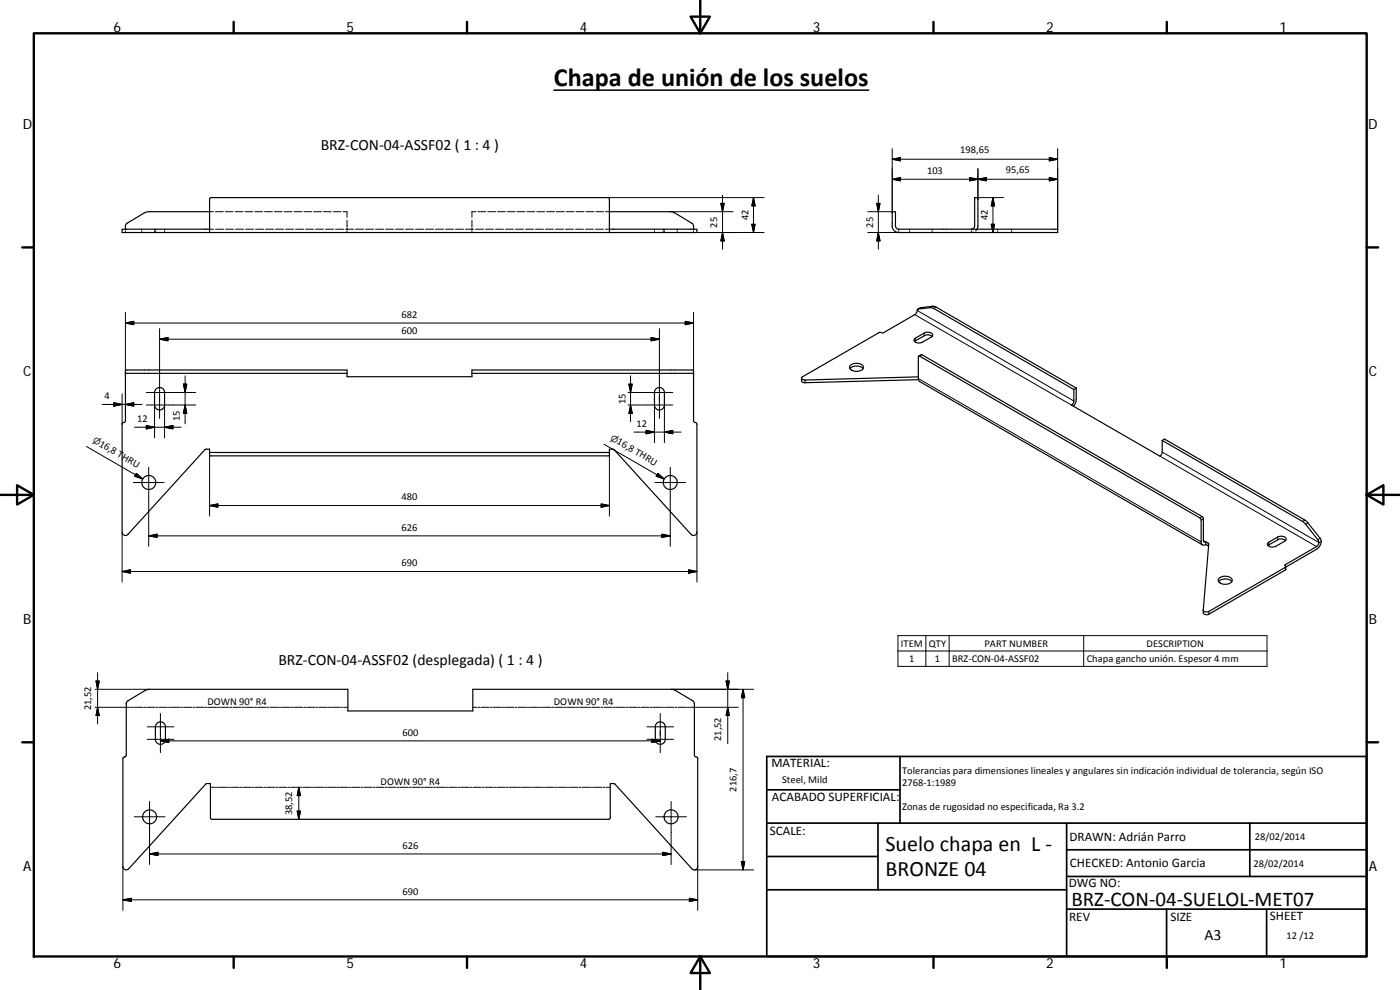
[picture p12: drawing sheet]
<svg xmlns="http://www.w3.org/2000/svg" width="420mm" height="297mm" viewBox="0 0 420 297" stroke-linecap="round" stroke-linejoin="round" font-family="sans-serif">
<g fill="none" stroke="#000" stroke-width=".36">
<path d="M37.6 67.8h.1M37.6 67.8v1M62.9 68.8h-26.3v1h172.6v-1h-26.3M62.9 69.8v-10l.5-.5h119l.3 .1 .2 .4v10M62.9 63.5h-18.7l-.9 .4-5.2 3.1-.5 .8M182.9 63.5h18.6l1 .4 5.4 3.2 .2 .7M208.1 67.8v1M208.1 67.8h.1M267.8 63.5h.9v3.8a1.13 1.13 0 0 0 1 1.5h47.7v1h-47.7a2.18 2.18 0 0 1-1.9-2.8zM291.5 68.8l.6-.2 .4-.8v-8.5h1v8.5l-.3 1M275.5 92.8l.7-.4 3.8-.5 .9 .2 42.1 24.3M37.6 112h66.5"/>
<path d="M37.6 112v-1h66.5v2h37.5v-1M37.6 112v14.3l-.1 .4-.9 .4v32.6a1 1 0 0 0 .7 .9 1 1 0 0 0 1.1-.3l23.1-25.4 1.4-.1v1M46.9 116.7a1.48 1.48 0 0 1 1.6-.3 1.48 1.48 0 0 1 .9 1.4v3.7a1.5 1.5 0 0 1-1.5 1.5 1.5 1.5 0 0 1-1.5-1.5v-4zM141.6 112v-1h66.5v1M141.6 112h66.5M196.8 116.7a1.49 1.49 0 0 1 1.7-.3 1.49 1.49 0 0 1 .9 1.4v3.7a1.49 1.49 0 0 1-1.5 1.5 1.49 1.49 0 0 1-1.5-1.5v-4zM208.1 112v14.3l1.1 1v32.4a1.02 1.02 0 0 1-.7 .9 1.02 1.02 0 0 1-1.1-.3l-23.1-25.4-1.4-.1v1M240.5 113.5l.2 1 .7 .3 34.2-.9M255.1 110.6a2.88 2.88 0 0 1 3.9 0M255.1 109.7a2.75 2.75 0 0 1 4 .3 1.84 1.84 0 0 1-2.6 1.4 1.21 1.21 0 0 1-1.4-1.7zM274.4 101.7l3-1.8a1.73 1.73 0 0 1 2.5 .6l-.4 .6-2.7 1.6a1.77 1.77 0 0 1-2.5-.7zM275.6 113.1l-34 .9a.66 .66 0 0 1-.7-.1 .66 .66 0 0 1-.2-.7l23.2-13.5 1.3 .1 9.3-5.4 .7-.8 .3-.8 4-.5 .7 .2 42.1 24.4"/>
<path d="M275.7 106.8l1-.4 84.1 48.6 .4 .5v6.7l.1 .4h.6M279.7 100.9a2.11 2.11 0 0 0-2.3-.2l-2.9 1.8M322.3 116.9v3.6l-.7 1 26.5 15.3 .7-1v-3.7M323 116.4l-.1 4.1-.8 1.4M323 116.4l-.7 .5M62.9 135.8h120v1h-120zM348.8 132.1l.7-.4 42.1 24.3 .7 .6 3.9 4.9a2.47 2.47 0 0 1-1.1 3.3l-9.2 5.3M348.8 132.1l42.1 24.4 .7 .5 3.9 4.9a1.4 1.4 0 0 1-.4 2.1l-9.5 5.5 .3 .5-.1 .2-23 13.3a1.16 1.16 0 0 1-1.7-.5l1.7-19.8-.9-.6M361.9 163.4l.8 .5M361.9 163.4a.86 .86 0 0 1-1 .1 .86 .86 0 0 1-.4-.9v-6.6l-.4-.6-84.4-48.6-.1 6.8 .4 .9 84.9 49M361.9 162.6v.8M365.7 174.5a2.77 2.77 0 0 1 4 0"/>
<path d="M365.9 173.4a2.63 2.63 0 0 1 3.9 .7 2.52 2.52 0 0 1-4.1 .3l-.1-.4zM380.5 163l2.9-1.9a1.79 1.79 0 0 1 2.6 .7l-.4 .6-2.7 1.5a1.75 1.75 0 0 1-2.5-.6zM385.8 162.2a2.14 2.14 0 0 0-2.4-.2l-2.9 1.7M385.9 170l-.1 1-23 13.3a1.18 1.18 0 0 1-1.7-.4v-.9M38.2 210.4l5.3-3.2 1.3-.4h59.6v6.5h37.5v-6.5l60.2 .1 5.8 3.4 .5 .8v15.5l.2 .4 .8 .4v32.6a1 1 0 0 1-.7 .9 1 1 0 0 1-1-.2l-23.2-25.5-1.4-.1v10.3l-.1 .4h-.4h-119l-.4-.4v-10.3h-1.2l-23.4 25.6a1.02 1.02 0 0 1-1.1 .2 1.02 1.02 0 0 1-.6-.9v-32.4l.2-.4 .6-.2 .2-.4v-15.5zM47.3 216.8a1.51 1.51 0 0 1 2.3 1.3v3.7a1.5 1.5 0 0 1-1.5 1.5 1.5 1.5 0 0 1-1.5-1.5l.1-4zM197.1 217a1.49 1.49 0 0 1 1.6-.3 1.49 1.49 0 0 1 1 1.4v3.7a1.49 1.49 0 0 1-1.5 1.5 1.49 1.49 0 0 1-1.5-1.5v-4z"/>
<circle cx="44.7" cy="144.8" r="2.1"/>
<circle cx="201.1" cy="144.8" r="2.1"/>
<circle cx="44.9" cy="245.1" r="2.09"/>
<circle cx="201.4" cy="245.1" r="2.1"/>
</g>
<g fill="none" stroke="#000" stroke-width=".3">
<path d="M182.4 59.3h46.9M216.8 58.5v16.3M226.1 59.3v10.5M226.1 59.3l.5 2.5h-1zM263.6 58.5v16.3M267.8 53.8l2.4-.5v1zM267.8 47.8l2.4-.5v1zM267.8 53.8h49.6M267.8 47.8h49.6M267.8 44.6v19.3M291 53.3l2.5 .5-2.5 .5zM292.5 59.3h8.7"/>
<path d="M293.5 50.6v9.2M293.5 53.8l2.5-.5v1zM298 59.3v10.5M298 59.3l.5 2.5h-1zM314.9 53.3l2.5 .5-2.5 .5zM314.9 47.3l2.5 .5-2.5 .5zM317.4 44.6v24.2M37.6 68.8v.3M37.6 69.4v.4M42.6 68.8v.3M42.6 69.4v.4M46.4 68.8v.3"/>
<path d="M46.4 69.4v.4M46.7 68.8v.3M46.7 69.4v.4M49.4 68.8v.3M49.4 69.4v.4M62.9 68.8h1.2M62.9 63.5h1.2M64.7 63.5h2.3M64.7 68.8h2.4M67.6 63.5h2.4M67.7 68.8h2.4M70.6 63.5h2.3"/>
<path d="M70.7 68.8h2.4M73.5 63.5h2.4M73.7 68.8h2.4M76.5 63.5h2.3M76.7 68.8h2.4M79.4 63.5h2.4M79.7 68.8h2.4M82.3 63.5h2.4M82.7 68.8h2.4M85.3 63.5h2.3M85.7 68.8h2.4M88.3 63.5h2.3"/>
<path d="M88.7 68.8h2.4M91.2 63.5h2.3M91.7 68.8h2.4M94.1 63.5h2.4M94.7 68.8h2.4M97.1 63.5h2.3M97.7 68.8h2.4M100 63.5h2.4M100.7 68.8h2.4M103 63.5h1.1v1.7M103.7 68.8h2.4M104.1 68.5v.6"/>
<path d="M104.1 66.1v2M104.1 69.4v.4M106.7 68.8h2.4M109.7 68.8h2.4M112.7 68.8h2.4M115.7 68.8h2.4M118.7 68.8h2.4M121.7 68.8h2.4M124.7 68.8h2.4M127.7 68.8h2.4M130.7 68.8h2.4M133.7 68.8h2.4"/>
<path d="M136.7 68.8h2.4M139.7 68.8h2.4M141.6 66.1v2M141.6 68.5v.6M141.6 69.4v.4M142.7 68.8h2.4M142.8 63.5h-1.2v1.7M143.4 63.5h2.4M145.7 68.8h2.4M146.4 63.5h2.3M148.7 68.8h2.4M149.3 63.5h2.4"/>
<path d="M151.7 68.8h2.4M152.3 63.5h2.3M154.7 68.8h2.4M155.2 63.5h2.4M157.7 68.8h2.4M158.1 63.5h2.4M160.7 68.8h2.4M161.1 63.5h2.4M163.7 68.8h2.4M164.1 63.5h2.3M166.7 68.8h2.4M167 63.5h2.4"/>
<path d="M169.7 68.8h2.4M169.9 63.5h2.4M172.7 68.8h2.4M172.9 63.5h2.3M175.7 68.8h2.4M175.8 63.5h2.4M178.7 68.8h2.4M178.8 63.5h2.3M181.7 68.8h1.2M181.7 63.5h1.2M182.9 69.8h46.4M196.4 68.8v.3"/>
<path d="M196.4 69.4v.4M199 68.8v.3M199 69.4v.4M199.4 68.8v.3M199.4 69.4v.4M201.2 63.5h18.8M203.2 68.8v.3M203.2 69.4v.4M208.1 68.8v.3M208.1 69.4v.4M216.3 61h1l-.5 2.5zM216.8 69.8l.5 2.5h-1z"/>
<path d="M225.6 67.3h1l-.5 2.5zM260.4 63.5h7.4M263.1 61h1l-.5 2.5zM263.6 69.8l.5 2.5h-1zM269.7 68.8v.3M269.7 69.4v.4h-9.3M273 68.8v.3M273 69.4v.4M279.7 68.8v.3M279.7 69.4v.4M291.5 69.4v.4l.7-.1M291.5 68.8v.3"/>
<path d="M293.2 68.8l-.4 .5M297.5 67.3h1l-.5 2.5zM299.4 68.8v.3M299.4 69.4v.4M303.6 68.8v.3M303.6 69.4v.4M37.6 93.7v19.3M37.6 96.9l2.5-.5v1zM37.6 96.9h170.5M47.9 98.6v26.9M197.9 98.6v26.9M205.6 96.4l2.5 .5-2.5 .5z"/>
<path d="M208.1 93.7v19.3M274.5 94.4l47.1 27.1M275.3 93.2l47 27.1M276.3 92.3l-.7 .4M277.4 99.9v.8M280 91.9l-.7 .4M280.9 92.1l-.7 .4M36.6 118.2v9.1M43.9 117.8h14.8M47.9 101.8l2.5-.5v1zM47.9 101.8h150M55 115.3h1.1l-.5 2.5z"/>
<path d="M55.6 112.8v14.4M188.5 117.8h13.4M188.7 115.3h1l-.5 2.5zM189.2 112.8v13.7M195.4 101.3l2.5 .5-2.5 .5zM241.6 114v.8M274.7 101.5v.8M275.6 113.6l84.9 49M276.7 106.4l-.7 .4M25.9 134l16.9 9.7M30.6 121.3h12.1M34.2 120.8l2.4 .5-2.4 .6z"/>
<path d="M37.6 121.3l2.5-.5v1.1zM40.4 128.2h14M43.9 121.5h14.8M43.9 127.7l2.5 .5-2.5 .5zM46.4 121.6v9.8M49.4 128.2l2.5-.5v1zM49.4 121.6v9.8M55.6 121.5l.5 2.5h-1.1zM62.9 136.8v18.1M181.3 133.3l18 10.4M182.9 136.8v18.1M188.5 121.5h13.4"/>
<path d="M189.2 121.5l.5 2.5h-1zM190.3 129.6h14.1M193.9 129.1l2.5 .5-2.5 .6zM196.4 121.6v11.2M199.4 121.6v11.2M199.4 129.6l2.5-.5v1.1zM348.1 136.8l47 27.2M348.8 135.6l47 27.2M36.6 159.7v14.9M40 144.8h9.3M40.9 142l1.9 1.7-2.4-.8zM44.6 140.2v23.7"/>
<path d="M62.9 151.7l2.5-.5v1zM62.9 151.7h120M180.4 151.2l2.5 .5-2.5 .5zM196.6 144.8h9.1M197.4 142l1.9 1.7-2.4-.8zM201.2 140.2v23.7M209.2 159.7v14.9M360.8 155l-.7 .4M361.2 155.6l-.7 .4M391.6 156l-.7 .5M392.5 156.9l-.7 .4M36.6 171.5l2.5-.5v1z"/>
<path d="M36.6 171.5h172.6M44.6 160.8l2.5-.5v.9zM44.6 160.8h156.6M198.6 160.3l2.6 .5-2.6 .4zM206.6 171l2.6 .5-2.6 .5zM361.2 162.2l.7 .4M362.6 163v.8M380.8 162.7v.8M383.4 161.1v.9M385.8 169.4v.4M385.8 170.2v.8M396.2 161.5l-.7 .4"/>
<path d="M396.5 162.4l-.7 .4M269.5 190.7h110.7v9.2h-110.7zM269.5 195.3h110.7M277.9 190.7v9.2M284.8 190.7v9.2M325.2 190.7v9.2M362.8 183.5v.8M28.5 212.2h10.6M28.5 206.8h16.3M28.8 204.3h1l-.5 2.5zM29.3 201.8v15.4M29.3 212.2l.5 2.5h-1z"/>
<path d="M37.9 211.1v.1M39.4 212.2h.7M40.4 212.2h2.4M43.1 212.2h.6M44.1 212.2h2.4M44.2 218.1h8M46.8 212.2h.6M47.8 212.2h2.4M48.1 214.1v11.7M50.5 212.2h.6M51.4 212.2h2.5M54.2 212.2h.6"/>
<path d="M55.1 212.2h2.5M57.9 212.2h.6M58.8 212.2h2.5M61.6 212.2h.6M62.5 212.2h2.5M65.3 212.2h.6M66.2 212.2h2.5M69 212.2h.6M69.9 212.2h2.5M72.7 212.2h.6M73.6 212.2h2.5M76.4 212.2h.6"/>
<path d="M77.3 212.2h2.5M80.1 212.2h.6M81 212.2h2.5M83.8 212.2h.6M84.7 212.2h2.5M87.5 212.2h.6M88.4 212.2h2.4M91.2 212.2h.6M92.1 212.2h2.4M94.9 212.2h.6M95.8 212.2h2.4M98.5 212.2h.7"/>
<path d="M99.5 212.2h2.4M102.2 212.2h.7M103.2 212.2h1.2M141.9 212.2h1.2M143.5 212.2h.5M144.4 212.2h2.4M147.1 212.2h.6M148.1 212.2h2.4M150.8 212.2h.7M151.8 212.2h2.4M154.5 212.2h.6M155.4 212.2h2.5"/>
<path d="M158.2 212.2h.6M159.1 212.2h2.5M161.9 212.2h.6M162.8 212.2h2.5M165.6 212.2h.6M166.5 212.2h2.5M169.3 212.2h.6M170.2 212.2h2.5M173 212.2h.6M173.9 212.2h2.5M176.7 212.2h.6M177.6 212.2h2.5"/>
<path d="M180.4 212.2h.6M181.3 212.2h2.5M184.1 212.2h.6M185 212.2h2.5M187.8 212.2h.6M188.7 212.2h2.4M191.5 212.2h.6M192.4 212.2h2.4M194.2 218.1h8M195.2 212.2h.6M196.1 212.2h2.4M198.2 214.1v11.7"/>
<path d="M198.8 212.2h.7M199.8 212.2h2.5M201.5 206.8h24.7M202.6 212.2h.6M203.5 212.2h2.4M206.2 212.2h.7M207.2 212.2h14.4M208.4 211.1v.1M217.9 204.3h1l-.5 2.5zM218.4 201.8v21.3M218.4 212.2l.5 2.5h-1zM223 206.8v54.2"/>
<path d="M223 206.8l.5 2.5h-1zM44.2 221.8h8M48.1 222.3l2.6-.5v1zM48.1 222.3h150.1M63.2 236.2h1.2M64.7 236.2h.6M65.6 236.2h2.4M68.3 236.2h.6M69.2 236.2h2.4M71.9 236.2h.6M72.9 236.2h2.4M75.6 236.2h.6"/>
<path d="M76.5 236.2h2.4M79.2 236.2h.6M80.1 236.2h2.4M82.8 236.2h.6M83.7 236.2h2.5M86.5 236.2h.6M87.4 236.2h2.4M89.7 236.2v9.6M89.7 236.2l.5 2.5h-1zM90.1 236.2h.6M91 236.2h2.5M93.8 236.2h.6"/>
<path d="M94.7 236.2h2.4M97.4 236.2h.6M98.3 236.2h2.4M101 236.2h.6M101.9 236.2h2.5M104.7 236.2h.6M105.6 236.2h2.4M108.3 236.2h.6M109.2 236.2h2.4M111.9 236.2h.6M112.8 236.2h2.5M115.6 236.2h.6"/>
<path d="M116.5 236.2h2.4M119.2 236.2h.6M120.1 236.2h2.4M122.8 236.2h.7M123.8 236.2h2.4M126.5 236.2h.6M127.4 236.2h2.4M130.1 236.2h.6M131 236.2h2.5M133.7 236.2h.7M134.7 236.2h2.4M137.4 236.2h.6"/>
<path d="M138.3 236.2h2.4M141 236.2h.6M142 236.2h2.4M144.7 236.2h.6M145.6 236.2h2.4M148.3 236.2h.6M149.2 236.2h2.4M151.9 236.2h.6M152.9 236.2h2.4M155.6 236.2h.6M156.5 236.2h2.4M159.2 236.2h.6"/>
<path d="M160.1 236.2h2.4M162.8 236.2h.7M163.8 236.2h2.4M166.5 236.2h.6M167.4 236.2h2.4M170.1 236.2h.6M171 236.2h2.4M173.7 236.2h.7M174.7 236.2h2.4M177.4 236.2h.6M178.3 236.2h2.4M181 236.2h.6"/>
<path d="M181.9 236.2h1.2M194.2 221.8h8M195.7 221.8l2.5 .5-2.5 .5zM40.3 245.1h9.2M44.9 256.2l2.5-.5v1zM44.9 256.2h156.5M44.9 240.5v18.9M89.2 243.4h1l-.5 2.4zM196.8 245.1h9.2M198.9 255.7l2.5 .5-2.5 .5zM201.4 240.5v18.9M222.5 258.5h1l-.5 2.5z"/>
<path d="M36.9 260v13.2M36.9 270l2.5-.5v1zM36.9 270h172.5M206.9 269.5l2.5 .5-2.5 .5zM208.4 261h17.8M209.4 260v13.2"/>
</g>
<g fill="#000">
<circle cx="37.6" cy="112" r=".18"/>
<circle cx="208.1" cy="112" r=".18"/>
</g>
<g fill="none" stroke="#000" stroke-width=".71">
<path d="M10.1 10h400.1v277h-400.1zM70.1 6.6v3.4M140.2 6.6v3.4M207.3 5h5.8l-2.9 5zM210.2 0v10M280.2 6.6v3.4M350.2 6.6v3.4M6.7 74.2h3.4M410.2 74.2h3.4M.2 148.5h9.9M5.1 145.6l5 2.9-5 2.9zM410.2 148.5l5-2.9v5.8z"/>
<path d="M410.2 148.5h9.9M6.7 222.7h3.4M410.2 222.7h3.4M70.1 287v3.4M140.2 287v3.4M210.2 287l2.9 5h-5.8zM210.2 287v10M280.2 287v3.4M350.2 287v3.4"/>
</g>
<g fill="none" stroke="#000" stroke-width=".51">
<path d="M230.1 237h40M270.1 227v20M410.2 227h-180.1v60h180v-60M230.1 257h33.4M230.1 247h180M263.5 247v20M320.1 255h90M320.1 247v40M375.1 247v16M230.1 267h90M320.1 272.8h90M320.1 263h90"/>
<path d="M350.1 272.8v14.2M380.1 272.8v14.2"/>
</g>
<g fill="#000" stroke="#000" stroke-width=".3">
<path d="M267.8 53.8l2.4-.5v1zM267.8 47.8l2.4-.5v1zM291 53.3l2.5 .5-2.5 .5zM293.5 53.8l2.5-.5v1zM314.9 53.3l2.5 .5-2.5 .5zM314.9 47.3l2.5 .5-2.5 .5zM216.3 61h1l-.5 2.5zM216.8 69.8l.5 2.5h-1zM225.6 67.3h1l-.5 2.5zM226.1 59.3l.5 2.5h-1zM263.1 61h1l-.5 2.5zM263.6 69.8l.5 2.5h-1z"/>
<path d="M297.5 67.3h1l-.5 2.5zM298 59.3l.5 2.5h-1zM37.6 96.9l2.5-.5v1zM205.6 96.4l2.5 .5-2.5 .5zM47.9 101.8l2.5-.5v1zM55 115.3h1.1l-.5 2.5zM188.7 115.3h1l-.5 2.5zM195.4 101.3l2.5 .5-2.5 .5zM34.2 120.8l2.4 .5-2.4 .6zM37.6 121.3l2.5-.5v1.1zM43.9 127.7l2.5 .5-2.5 .5zM49.4 128.2l2.5-.5v1z"/>
<path d="M55.6 121.5l.5 2.5h-1.1zM189.2 121.5l.5 2.5h-1zM193.9 129.1l2.5 .5-2.5 .6zM199.4 129.6l2.5-.5v1.1zM40.9 142l1.9 1.7-2.4-.8zM62.9 151.7l2.5-.5v1zM180.4 151.2l2.5 .5-2.5 .5zM197.4 142l1.9 1.7-2.4-.8zM36.6 171.5l2.5-.5v1zM44.6 160.8l2.5-.5v.9zM198.6 160.3l2.6 .5-2.6 .4zM206.6 171l2.6 .5-2.6 .5z"/>
<path d="M28.8 204.3h1l-.5 2.5zM29.3 212.2l.5 2.5h-1zM217.9 204.3h1l-.5 2.5zM218.4 212.2l.5 2.5h-1zM223 206.8l.5 2.5h-1zM48.1 222.3l2.6-.5v1zM89.7 236.2l.5 2.5h-1zM195.7 221.8l2.5 .5-2.5 .5zM44.9 256.2l2.5-.5v1zM89.2 243.4h1l-.5 2.4zM198.9 255.7l2.5 .5-2.5 .5zM222.5 258.5h1l-.5 2.5z"/>
<path d="M36.9 270l2.5-.5v1zM206.9 269.5l2.5 .5-2.5 .5z"/>
</g>
<path d="M166.2 27.1h94.5" fill="none" stroke="#000" stroke-width=".46"/>
<text font-size="7.9" x="166.2" y="26">Chapa de unión de los suelos</text>
<g font-size="6.6">
<text x="265.8" y="255.2">Suelo chapa en L ‐</text>
<text x="265.8" y="262.8">BRONZE 04</text>
</g>
<text font-size="6.3" x="321.5" y="271.9">BRZ‐CON‐04‐SUELOL‐MET07</text>
<g font-size="4.7">
<text x="96.3" y="44.9">BRZ‐CON‐04‐ASSF02 ( 1 : 4 )</text>
<text x="83.5" y="199.5">BRZ‐CON‐04‐ASSF02 (desplegada) ( 1 : 4 )</text>
<text x="361.5" y="282">A3</text>
</g>
<g font-size="4.2">
<text x="34" y="9.6">6</text>
<text x="104" y="9.6">5</text>
<text x="174" y="9.6">4</text>
<text x="244" y="9.6">3</text>
<text x="314" y="9.6">2</text>
<text x="384" y="9.6">1</text>
<text x="6.8" y="38.7">D</text>
<text x="410.6" y="38.7">D</text>
<text x="7" y="112.9">C</text>
<text x="410.8" y="112.9">C</text>
<text x="7" y="187.1">B</text>
<text x="410.8" y="187.1">B</text>
<text x="7" y="261.3">A</text>
<text x="410.8" y="261.3">A</text>
<text x="34" y="290.4">6</text>
<text x="104" y="290.4">5</text>
<text x="174" y="290.4">4</text>
<text x="244" y="290.4">3</text>
<text x="314" y="290.4">2</text>
<text x="384" y="290.4">1</text>
</g>
<g font-size="3.9">
<text x="231.5" y="230.3">MATERIAL:</text>
<text x="231.6" y="240.4">ACABADO SUPERFICIAL:</text>
<text x="231.1" y="250.6">SCALE:</text>
<text x="321" y="252.2">DRAWN: Adrián Parro</text>
<text x="321.1" y="260.2">CHECKED: Antonio Garcia</text>
<text x="320.8" y="266.2">DWG NO:</text>
<text x="381.1" y="275.9">SHEET</text>
<text x="320.9" y="276.2">REV</text>
<text x="351.2" y="276.3">SIZE</text>
</g>
<g font-size="3.1">
<text x="288.2" y="45.8">198,65</text>
<text x="278.2" y="52.2">103</text>
<text x="301.8" y="51.8">95,65</text>
<text x="215.3" y="68.3" transform="rotate(-90 215.3 68.3)">25</text>
<text x="224.6" y="66.1" transform="rotate(-90 224.6 66.1)">42</text>
<text x="262.1" y="68.3" transform="rotate(-90 262.1 68.3)">25</text>
<text x="296.4" y="66.1" transform="rotate(-90 296.4 66.1)">42</text>
<text x="120.5" y="95.4">682</text>
<text x="120.5" y="100.2">600</text>
<text x="31.4" y="119.8">4</text>
<text x="187.7" y="121.3" transform="rotate(-90 187.7 121.3)">15</text>
<text x="41.1" y="126.7">12</text>
<text x="54" y="126.4" transform="rotate(-90 54 126.4)">15</text>
<text x="191" y="128.1">12</text>
<text x="29.6" y="133.7" transform="rotate(30 29.6 133.7)">16,8 THRU</text>
<text x="184.9" y="133" transform="rotate(30 184.9 133)">16,8 THRU</text>
<text x="120.5" y="150.1">480</text>
<text x="120.5" y="159.2">626</text>
<text x="120.5" y="169.9">690</text>
<text x="270.4" y="194">ITEM</text>
<text x="278.8" y="194">QTY</text>
<text x="295.5" y="194">PART NUMBER</text>
<text x="344.1" y="194">DESCRIPTION</text>
<text x="272.9" y="198.6">1</text>
<text x="280.5" y="198.6">1</text>
<text x="285.7" y="198.6">BRZ‐CON‐04‐ASSF02</text>
<text x="326.1" y="198.7">Chapa gancho unión. Espesor 4 mm</text>
<text x="27.3" y="213.1" transform="rotate(-90 27.3 213.1)">21,52</text>
<text x="62.2" y="211.4">DOWN 90° R4</text>
<text x="166.2" y="211.4">DOWN 90° R4</text>
<text x="120.8" y="220.7">600</text>
<text x="216.4" y="222.4" transform="rotate(-90 216.4 222.4)">21,52</text>
<text x="270.7" y="232.2">Tolerancias para dimensiones lineales y angulares sin indicación individual de tolerancia, según ISO</text>
<text x="114.2" y="235.4">DOWN 90° R4</text>
<text x="221" y="237.5" transform="rotate(-90 221 237.5)">216,7</text>
<text x="234.7" y="234.9">Steel, Mild</text>
<text x="270.7" y="235.8">2768‐1:1989</text>
<text x="87.7" y="244.6" transform="rotate(-90 87.7 244.6)">38,52</text>
<text x="270.7" y="243">Zonas de rugosidad no especificada, Ra 3.2</text>
<text x="120.8" y="254.7">626</text>
<text x="376.6" y="252">28/02/2014</text>
<text x="376.2" y="260.1">28/02/2014</text>
<text x="120.8" y="268.4">690</text>
<text x="386" y="281.6">12 /12</text>
</g>
<g font-size="2.6">
<text x="183" y="131.9" transform="rotate(30 183 131.9)">⌀</text>
<text x="27.6" y="132.6" transform="rotate(30 27.6 132.6)">⌀</text>
</g>
</svg>
